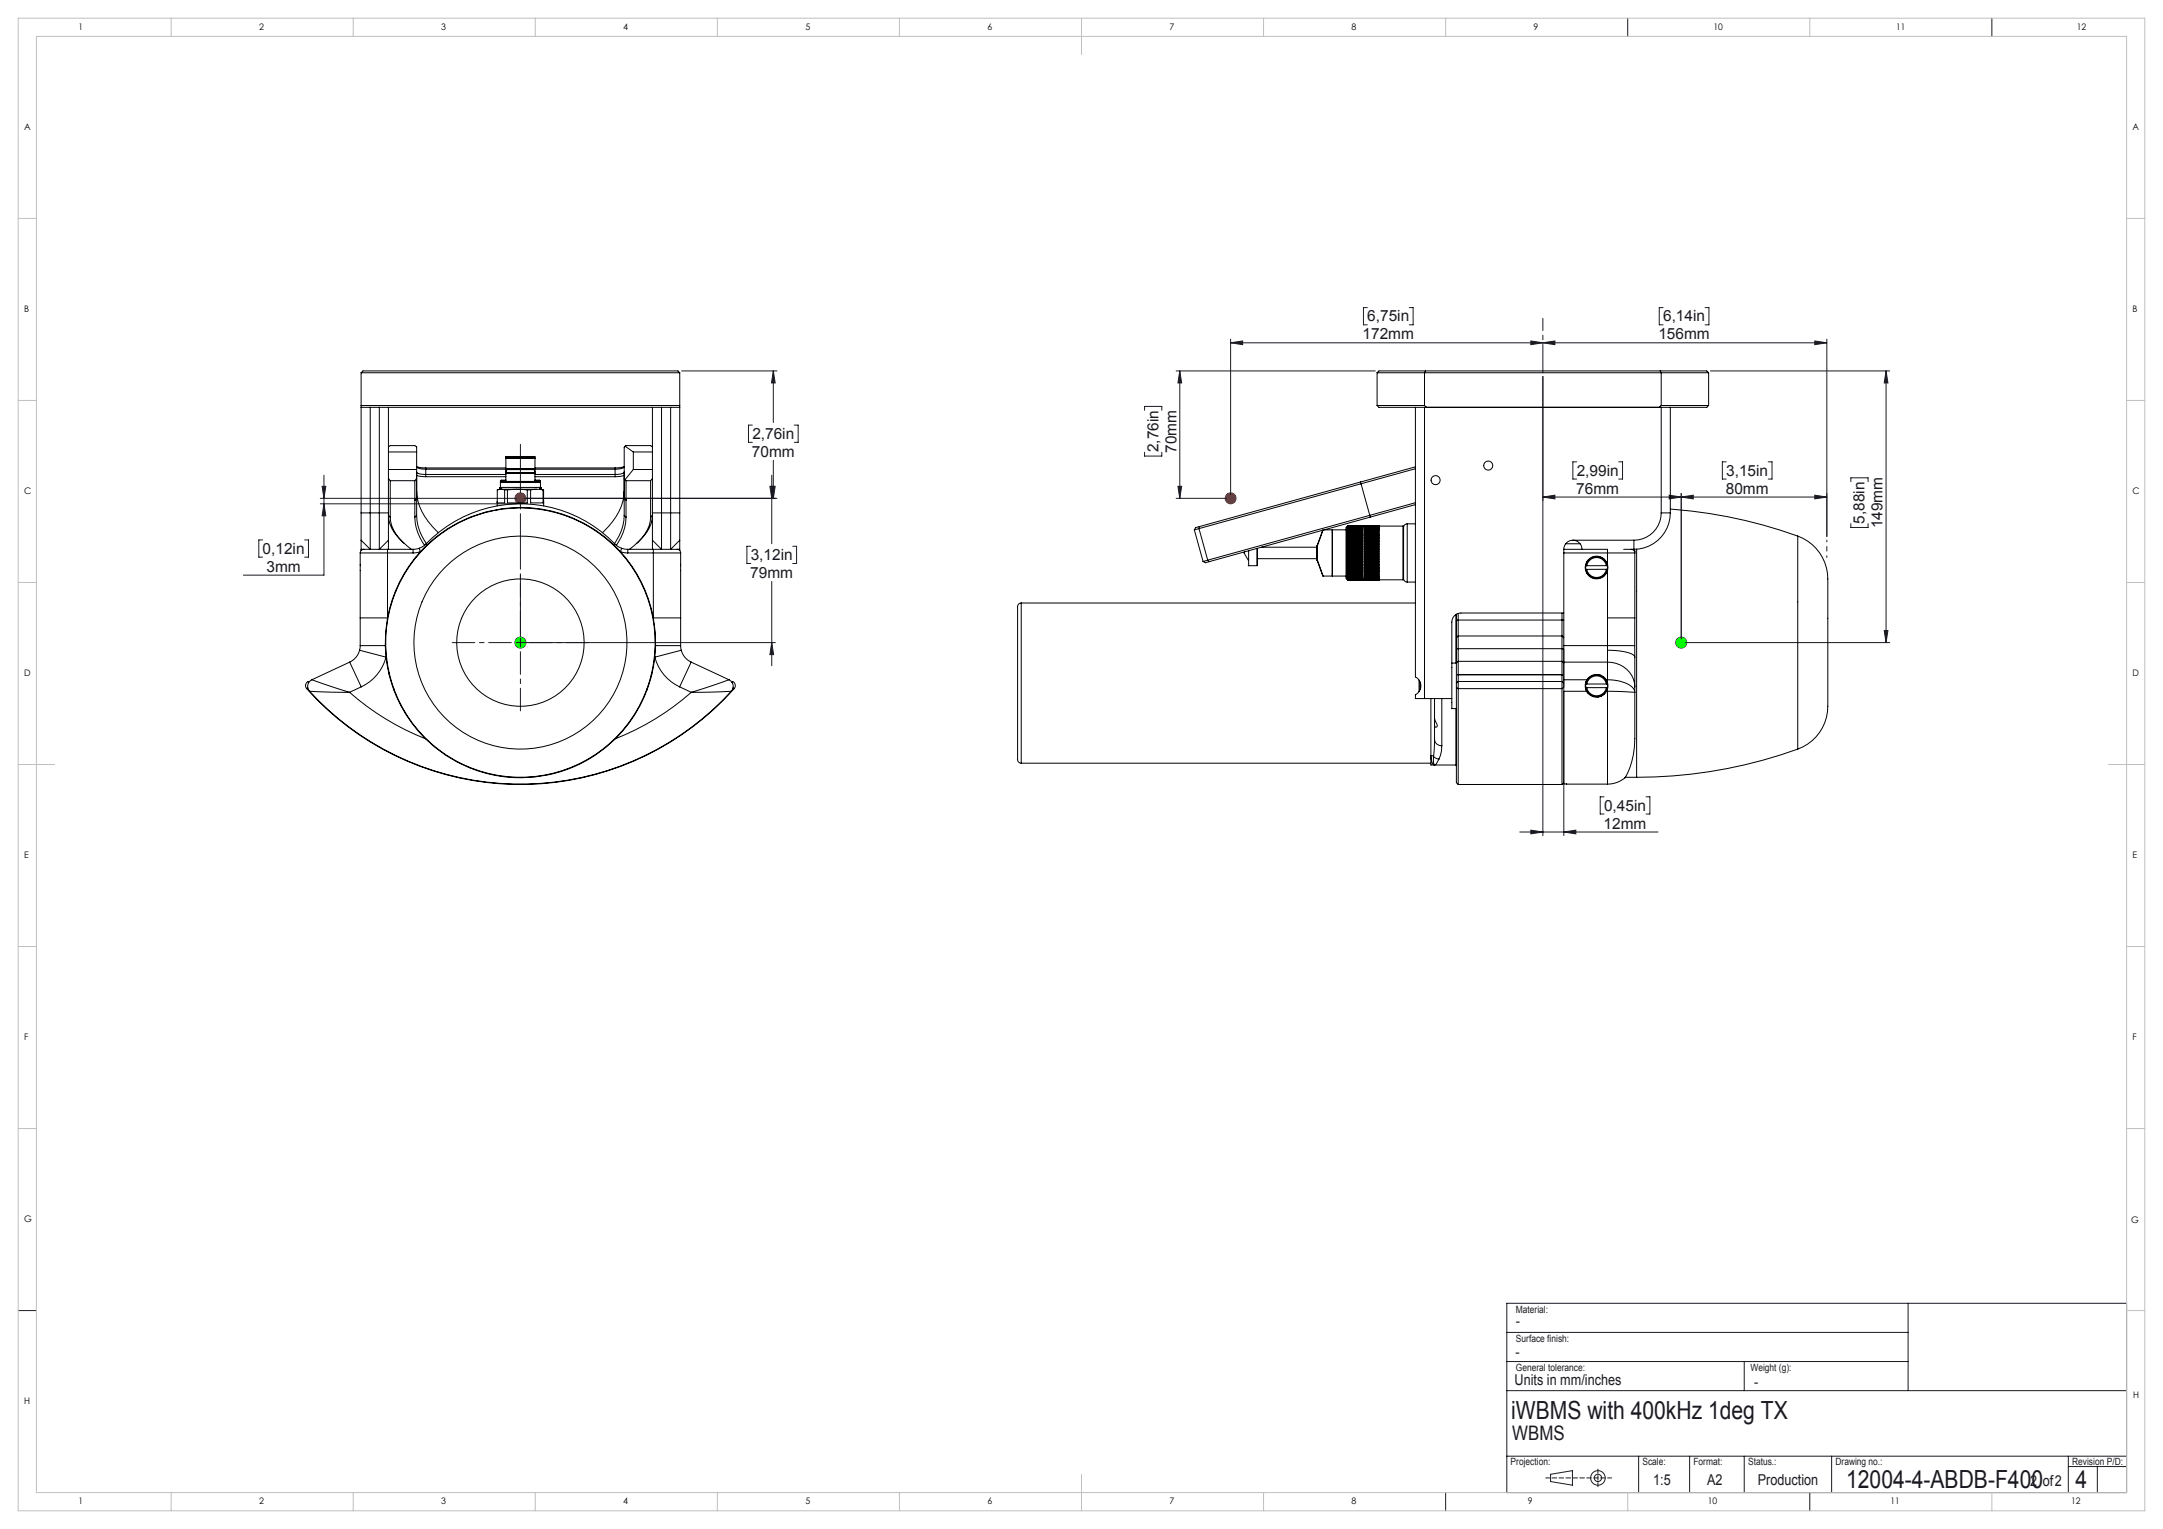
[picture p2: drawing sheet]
<svg xmlns="http://www.w3.org/2000/svg" width="594mm" height="420mm" viewBox="0 0 594 420" stroke-linecap="round" stroke-linejoin="round" font-family="sans-serif">
<circle cx="142.9" cy="136.9" r="1.5" fill="none" stroke="#f00" stroke-width=".27"/>
<g fill="none" stroke="#191924" stroke-width=".27">
<path d="M447 5v5M547 5v5M5 360h5M413.8 358h170.2v52h-170.2zM524 358v24M413.8 374h110.2M413.8 366h110.2M479 374v8M413.8 400h170.2M413.8 382h170.2M450 400v10M464 400v10"/>
<path d="M479 400v10M503 400v10M568 400v10M397 410v5M425.8 405l6-1v4l-6-1zM497 410v5M568 402.8h16M576 402.8v7.2"/>
<circle cx="142.9" cy="176.5" r="1.5"/>
<circle cx="438.8" cy="406" r="2"/>
<circle cx="438.8" cy="406" r="1"/>
</g>
<path d="M142.9 176.5v-55.5" fill="none" stroke="#191924" stroke-width=".27" stroke-dasharray="15.2 1.3 1.3 1.3" stroke-dashoffset="-1.1"/>
<path d="M424.5 406h18.1" fill="none" stroke="#191924" stroke-width=".27" stroke-dasharray="1.3 .6" stroke-dashoffset=".2"/>
<path d="M438.8 403.5v4.9" fill="none" stroke="#191924" stroke-width=".27" stroke-dasharray="1.3 .6" stroke-dashoffset=".1"/>
<g fill="none" stroke="#c0c0c0" stroke-width=".27">
<path d="M5 5h584v410h-584zM10 10h574v400h-574zM47 5v5M97 5v5M147 5v5M197 5v5M247 5v5M297 5v10M347 5v5M397 5v5M497 5v5M5 60h5"/>
<path d="M584 60h5M5 110h5M584 110h5M5 160h5M584 160h5M5 210h10M579 210h10M5 260h5M584 260h5M5 310h5M584 310h5M584 360h5"/>
<path d="M47 410v5M97 410v5M147 410v5M197 410v5M247 410v5M297 405v10M347 410v5M447 410v5M547 410v5"/>
</g>
<circle cx="142.9" cy="136.9" r="1.5" fill="#f00"/>
<circle cx="142.9" cy="176.5" r="1.5" fill="#0f0"/>
<circle cx="337.9" cy="136.9" r="1.5" fill="none" stroke="#f00" stroke-width=".27"/>
<g fill="none" stroke="#191924" stroke-width=".27">
<path d="M187.2 101.9h26.2M206.6 116.8h-1.1v4.7h1.1M212.4 101.9v14.2M212.4 101.9l.5 3.3h-1zM218.1 116.8h1.1v4.7h-1.1M88 136.9h53.9M88 138.4h53.9M88.5 133.6h1l-.5 3.3zM89 130.5v27.5h-22.2M89 138.4l.5 3.3h-1zM143.9 136.9h69.5M211.4 133.6h1l-.5 3.3z"/>
<path d="M211.9 133.6h1l-.5 3.3zM211.9 130.5v18.8M212.4 126.4v10.5M72.1 148.3h-1v4.7h1M83.7 148.3h1v4.7h-1M206.2 150.1h-1.1v4.7h1.1M211.9 159.7v23.2M217.7 150.1h1.1v4.7h-1.1M142.9 175.3v2.5M211.9 176.5l.5 3.3h-1zM212.9 176.5h-71.2"/>
<circle cx="461.7" cy="176.5" r="1.5"/>
</g>
<path d="M140.4 176.5h-16.2M142.9 174v-16.2M142.9 179v16.3M145.4 176.5h16.3" fill="none" stroke="#191924" stroke-width=".27" stroke-dasharray="15.2 1.3 1.3 1.3" stroke-dashoffset="9"/>
<path d="M501.7 148.4v4.7" fill="none" stroke="#191924" stroke-width=".27" stroke-dasharray="15.2 1.3 1.3 1.3" stroke-dashoffset="14.8"/>
<path d="M423.7 102.4v-14.9" fill="none" stroke="#191924" stroke-width=".27" stroke-dasharray="15.2 1.3 1.3 1.3" stroke-dashoffset="7.5"/>
<path d="M211.9 133.6h1l-.5 3.3zM212.4 101.9l.5 3.3h-1zM88.5 133.6h1l-.5 3.3zM89 138.4l.5 3.3h-1zM211.4 133.6h1l-.5 3.3zM211.9 176.5l.5 3.3h-1z" fill="#191924"/>
<circle cx="337.9" cy="136.9" r="1.5" fill="#f00"/>
<circle cx="461.7" cy="176.5" r="1.5" fill="#0f0"/>
<g fill="none" stroke="#191924" stroke-width=".27">
<path d="M337.9 94.2l3.4-.5v1zM337.9 93.2v42.7M337.9 94.2h163.8M375.5 84.5h-1.1v4.7h1.1M387 84.5h1.1v4.7h-1.1M420.4 93.7l3.3 .5-3.3 .5zM423.7 94.2l3.3-.5v1zM456.7 84.5h-1v4.7h1M468.2 84.5h1.1v4.7h-1.1M498.4 93.7l3.3 .5-3.3 .5zM501.7 93.2v54.2M314.3 112.7v-1.1h4.8v1.1"/>
<path d="M323 101.9h54.7M324 101.9l.5 3.3h-1zM324 101.9v35M423.7 103.4v126.1M469.7 101.9h49.2M517.9 101.9v74.6M517.9 101.9l.6 3.3h-1.1zM314.3 124.2v1.1h4.8v-1.1M323 136.9h13.9M323.5 133.6h1l-.5 3.3zM423.7 136.5h78M423.7 136.5l3.3-.5v1z"/>
<path d="M433 126.9h-1.1v4.7h1.1M444.5 126.9h1.1v4.7h-1.1M458.4 136l3.3 .5-3.3 .5zM461.7 135.5v40M461.7 136.5l3.3-.5v1zM474 126.9h-1v4.7h1M485.6 126.9h1v4.7h-1M498.4 136l3.3 .5-3.3 .5zM508.3 132.3v-1h4.7v1M508.3 143.8v1.1h4.7v-1.1M429.4 178.3v51.2M462.7 176.5h56.2"/>
<path d="M517.4 173.2h1.1l-.6 3.3zM440.5 218.9h-1.1v4.7h1.1M452 218.9h1.1v4.7h-1.1M417.3 228.5h38M420.4 228l3.3 .5-3.3 .6zM429.4 228.5l3.4-.5v1.1z"/>
</g>
<g fill="#191924">
<path d="M498.4 136l3.3 .5-3.3 .5zM461.7 136.5l3.3-.5v1z"/>
<path d="M337.9 94.2l3.4-.5v1zM420.4 93.7l3.3 .5-3.3 .5zM423.7 94.2l3.3-.5v1zM498.4 93.7l3.3 .5-3.3 .5zM420.4 228l3.3 .5-3.3 .6zM429.4 228.5l3.4-.5v1.1z"/>
<path d="M458.4 136l3.3 .5-3.3 .5zM423.7 136.5l3.3-.5v1z"/>
<path d="M323.5 133.6h1l-.5 3.3zM324 101.9l.5 3.3h-1zM517.4 173.2h1.1l-.6 3.3zM517.9 101.9l.6 3.3h-1.1z"/>
</g>
<g fill="none" stroke="#000" stroke-width=".27">
<path d="M99.2 102.4l.5-.5h86.5l.5 .5M99.2 102.4h87.5M99.2 111.4h87.5M99.2 111.9h5M99.2 102.4v38.5M101.7 111.9v39M106.7 111.9v29M179.2 111.9v29M181.6 111.9h5.1M181.7 111.9v39M181.7 111.9h-77.5v39M184.2 111.9v39"/>
<path d="M186.7 102.4v38.5M378.2 111.4h13M378.2 111.4l.5 .5h10M378.2 102.4h13M378.2 102.4v9M388.7 111.9v74a2.75 2.75 0 0 1 0 4.9v1.1h10M388.7 111.9h70M391.2 102.4v9M391.2 111.9v80M391.2 111.4l.6 .5M391.2 102.4h65M391.5 101.9h-12.8l-.5 .5"/>
<path d="M391.5 101.9l-.3 .5M391.5 101.9h64.4M455.9 101.9h12.8l.5 .5M455.9 101.9l.3 .5M456.2 111.4h13M456.2 102.4h13M456.2 102.4v9M456.2 111.9v29M456.2 111.4l-.6 .5M458.7 111.9v29M469.2 111.4l-.5 .5h-10M469.2 102.4v9"/>
<path d="M106.7 131.4l.5 .6M106.7 129h7.7M106.7 122.8l.5-.4h6.7l.5 .4v18.8M106.7 124.1h7.7M107.2 132h6.7M107.2 132v10M113.9 137.4h.1M113.9 132v10M114.4 136.9h.1M114.4 136.9l-.5 .5M114.4 129.7a2.95 2.95 0 0 0 2.5 .6h22M114.4 128.2a2.9 2.9 0 0 0 2.5 .7h22.1"/>
<path d="M114.4 130.6l2.5 .3M114.4 128.2l2.5 .3M114.4 134.9a16.1 16.1 0 0 0 6 11.4M114.4 131.4l-.5 .6M116.9 128.5v2.4M116.9 130.9h22M116.9 128.5h22M136.5 137.7h.1M137.2 134.2h.5M137.2 134v.2M137.2 134.2v.2M137.2 134h.5"/>
<path d="M137.2 134h.1M137.4 132.1v1.8h11v-1.8M137.4 132.5l.3-.2h10.5l.2 .2zM137.4 132.1h1.5M137.7 133.9v.5M138.6 134.6v3.5h-2.1M138.6 134.6h.8M138.6 134.6l-.9-.2-1.1 .2-.1 4.4M138.9 132.2v.1M138.9 128.7l8 .1M138.9 131.8l-1.2 .1-.3 .2M138.9 125.5h8"/>
<path d="M138.9 132.2h8M138.9 128.7h8M138.9 129.6h.1M138.9 125.5v3.2M138.9 129.6v2.6M138.9 130h8zM139 129.6h.1M139 125.8l7.9 .1zM139 128.8v.4M139.1 129.1l7-.1a.52 .52 0 0 1 .8 .4 .52 .52 0 0 1-.8 .5h-6.4a.51 .51 0 0 1-.6-.1 .51 .51 0 0 1 0-.7zM139.4 134.6v3.5h5.4v-3.5M139.4 134.6l3-.2 2.4 .2"/>
<path d="M139.4 128.8l.1 .1h6.8l.1-.1M140.2 128.9v.1M140.2 129.9v.1M144.8 134.6h.9M145.7 128.9v.1M145.7 129.9v.1M145.7 134.6v3.5h3.4v-3.5M145.7 134.6l1.9-.2 1.5 .2M146.8 128.8l.1 .4M146.9 129.6h.1M146.9 132.2l.1 .1M146.9 128.7v.1"/>
<path d="M146.9 131.8l1.3 .1 .2 .2M146.9 132.1h1.5M146.9 125.5v3.2M146.9 129.6v2.6M146.9 130.9h22M146.9 128.5h22M147.4 134.4l-10.7 .1M148.2 134h.4M148.2 133.9v.5M148.2 134.2h.5M148.6 134.4l.7 .2M148.6 134h.1"/>
<path d="M148.7 134v.2M148.7 134.2v.2M149.1 134.6h.2M149.3 137.7v1.3M149.3 134.6v3.5M168.9 128.5v2.4M171.4 136.9h.1M171.4 136.9l.5 .5M171.4 129.7a2.95 2.95 0 0 1-2.5 .6h-22M171.4 128.2a2.9 2.9 0 0 1-2.5 .7h-22M171.4 130.6l-2.5 .3M171.4 128.2l-2.5 .3"/>
<path d="M171.4 134.9a16.1 16.1 0 0 1-5.9 11.4M171.4 131.6l.3 .1M171.7 131.7l.2 .3M171.7 122.6l-.3 .3v18.7M171.7 122.6l2.2 1.5M171.7 122.6l.2-.2h6.8l.5 .4M171.9 137.4h.1M171.9 132h6.8M171.9 132v10M173.9 129h5.3M173.9 129l-2.2 2.7M173.9 124.1v4.9"/>
<path d="M173.9 124.1h5.3M178.7 132v10M179.2 131.4l-.5 .6M373.6 132.4l-44.2 12.3M373.6 132.4l2.7 9.6M388.7 138.1l-57 15.8M388.7 128.8l-59.4 16.4M388.7 128.2l-15.1 4.2M388.7 138.6l-12.4 3.4M458.7 139.8a130.3 130.3 0 0 1 35 7.5M98.9 151.9v25.4M98.9 151.9h7.5"/>
<path d="M98.9 155.4h.1M99.2 140.9v7.5M99.2 148.4v2.5M99.2 150.9h.7M99.2 140.9h7.5M99.2 148.4l2.5 2.5M99.2 150.9v.3M99.9 150.9a1 1 0 0 0-1 1M99.9 150.9h1.8M101.7 150.9h2.5M104.2 150.9h2.2M106.4 150.9v1"/>
<path d="M106.4 151.9h7M106.4 151.9v17.8M106.4 150.9h7M106.7 140.9v7.5M106.7 148.4v2.5M106.7 148.4l-2.5 2.5M107.2 142a10.5 10.5 0 0 0 4.7 8l1.1 .9M107.2 142l-.5-.4a11 11 0 0 0 4.3 7.6M113.4 150.9v1M113.9 142a13.6 13.6 0 0 0 2.7 7.8M114.3 152.9h.1M114.4 141.6a13.6 13.6 0 0 0 2.7 7.7"/>
<path d="M114.4 141.6l-.5 .4M115.1 150.6l.3 .9M115.1 150.6l-1.7 .3M115.4 151.5a37.1 37.1 0 0 0-9 18.2M115.4 151.5l-2 .4M117 149.4l.3 .2M117 149.4a36 36 0 0 1 51.8 0M117 149.4l-1.9 1.2M117.3 149.6l-1.9 1.9M117.3 149.6a37.1 37.1 0 0 1 51.2 0M168.5 149.6l1.9 1.9M168.8 149.4l-.3 .2"/>
<path d="M168.8 149.4l1.9 1.2M170.4 151.5a37.1 37.1 0 0 1 9 18.2M170.4 151.5l2 .4M170.7 150.6l-.3 .9M170.7 150.6l1.7 .3M171.4 152.9h.2M171.4 141.6a13.6 13.6 0 0 1-2.7 7.7M171.4 141.6l.5 .4M171.9 142a13.6 13.6 0 0 1-2.6 7.8M172.4 150.9v1M172.4 151.9h7M172.4 150.9h7"/>
<path d="M178.7 142a10.5 10.5 0 0 1-4.7 8l-1.1 .9M178.7 142l.5-.4a11 11 0 0 1-4.3 7.6M179.2 140.9v7.5M179.2 148.4v2.5M179.2 140.9h7.5M179.2 148.4l2.5 2.5M179.4 151.9h7.5M179.4 150.9v1M179.4 150.9h2.3M179.4 151.9v17.8M181.7 150.9h2.5M184.2 150.9h1.7"/>
<path d="M185.9 150.9a1 1 0 0 1 1 1M185.9 150.9h.8M186.7 140.9v7.5M186.7 148.4v2.5M186.7 148.4l-2.5 2.5M186.7 150.9v.3M186.9 151.9v25.4M186.9 155.4h.1M328 145.6l2.4 8.6M329.3 145.2l-1.3 .4M329.3 145.2l2.4 8.7M329.4 144.7l-1.1 .2-.3 .7"/>
<path d="M329.4 144.7l-.1 .5M330.4 154.2l.6 .4 1-.3M331.7 153.9l-1.3 .3M331.7 153.9l.3 .4M341.8 151.6l-.2 .3 1.2 2M342.8 155.3l.1 .1M342.9 151.3v4.1M345.2 150.6v4.8h-2.3M345.3 150.6v4.7M346.4 150.3h15.2M361.6 153.5l-16.3 .1M361.6 153.5l.1 .1"/>
<path d="M361.6 150.3v3.2M361.7 150.2l-.1 .1M361.7 149.9v4M361.7 153.9h.1M361.7 153.9l1.7 4.3M361.7 149.9h.1M361.8 149.9h-.1M361.8 149.9v4M361.8 153.9l1.6 4.3M363.3 145.6l-1.6 4.3M363.4 145.5l-1.6 4.4M363.4 158.2h6.2"/>
<path d="M363.7 145.5h5.9M365.8 145.5v12.7M365.8 157.6h.1M365.8 146.2h.1M365.9 145.5v12.7M369.9 144.9h-.3v13.9h.3M370 144.5v14.8M370 146.8l.1 .2M370 147.2l.1 .2M370 147.6h.1M370 147.9l.1 .3M370 148.3l.1 .3"/>
<path d="M370 148.7l.1 .1M370 149.2h.1M370 149.6l.1 .1M370 150.1h.1M370 150.5l.1 .1M370 151l.1 .1M370 151.4l.1 .1M370 151.9l.1 .1M370 152.4l.1 .1M370 152.8l.1 .2M370 153.3l.1 .1M370 153.7l.1 .2"/>
<path d="M370 154.2l.1 .1M370 154.6l.1 .2M370 155l.1 .2M370 155.4l.1 .2M370 155.8l.1 .2M370 156.2l.1 .2M370 156.6l.1 .2M370 156.9l.1 .2M370 159.2l.1 .1zM370 159.3l.1 .1M370 151.9h4.1M370 154.2h4.1"/>
<path d="M370 152.4h4.1M370 151.4h4.1M370 152.8h4.1M370 151h4.1M370 153.3h4.1M370 150.5h4.1M370 153.7h4.1M370 150.1h4.1M370 149.6h4.1M370 154.6h4.1M370 149.2h4.1M370 155h4.1"/>
<path d="M370 148.7h4.1M370 148.3h4.1M370 155.4h4.1M370 147.9h4.1M370 155.8h4.1M370 156.2h4.1M370 147.6h4.1M370 156.6h4.1M370 147.2h4.1M370 156.9h4.1M370 146.8h4.1M370.1 144.5h.1"/>
<path d="M370.1 144.4l-.1 .1M370.1 144.4h.1M370.1 144.5v.1M370.1 144.6l-.1 .1h.1M370.1 144.7h.1M370.1 144.7l-.1 .2 .1-.1M370.1 144.8v.1M370.1 144.9v.1M370.1 145v.1M370.1 145.1v.1M370.1 145.2v.1M370.1 145.3v.1"/>
<path d="M370.1 145.4v.1M370.1 145.5v.1M370.1 145.6v.2M370.1 145.8v.1M370.1 145.9v.1M370.1 146v.2M370.1 146.2v.1M370.1 146.3v.2M370.1 146.5v.2M370.1 146.7l-.1 .1M370.1 147l-.1 .2M370.1 147.4l-.1 .2"/>
<path d="M370.1 147.6v.2M370.1 147.8l-.1 .1M370.1 148.2l-.1 .1M370.1 148.6l-.1 .1M370.1 148.8v.2M370.1 149l-.1 .2M370.1 149.2v.3M370.1 149.5l-.1 .1M370.1 149.7v.2M370.1 149.9l-.1 .2M370.1 150.1v.3M370.1 150.4l-.1 .1"/>
<path d="M370.1 150.6v.2M370.1 150.8l-.1 .2M370.1 151.1v.2M370.1 151.3l-.1 .1M370.1 151.5v.3M370.1 151.8l-.1 .1M370.1 152v.2M370.1 152.2l-.1 .2M370.1 152.5v.2M370.1 152.7l-.1 .1M370.1 153v.2M370.1 153.2l-.1 .1"/>
<path d="M370.1 153.4v.2M370.1 153.6l-.1 .1M370.1 153.9v.2M370.1 154.1l-.1 .1M370.1 154.3v.2M370.1 154.5l-.1 .1M370.1 154.8v.2M370.1 155h-.1M370.1 155.2v.2M370.1 155.4h-.1M370.1 155.6v.2M370.1 155.8h-.1"/>
<path d="M370.1 156v.2M370.1 156.2h-.1M370.1 156.4l-.1 .2M370.1 156.8l-.1 .1M370.1 157.1v.2M370.1 157.3v.1M370.1 157.4v.2M370.1 157.6v.1M370.1 157.7v.2M370.1 157.9v.1M370.1 158v.2M370.1 158.2v.1"/>
<path d="M370.1 158.3v.1M370.1 158.4v.1M370.1 158.5v.1M370.1 158.6v.1M370.1 158.7v.1M370.1 158.8v.1M370.1 158.9v.1M370.1 159l-.1-.1 .1 .2M370.1 159.1h.1M370.1 159.1l-.1-.1 .1 .2M370.1 159.2h.1M370.1 159.2l-.1-.1 .1 .2"/>
<path d="M370.1 159.3h.1M370.1 159.4h.1M370.1 159.1h4h-4M370.1 144.7h4h-4M370.1 157.6h4M370.1 144.5h15.2M370.1 145h4M370.1 155.4h4M370.1 153.4h4M370.1 156.4h4M370.1 152h4M370.1 152.2h4"/>
<path d="M370.1 151.5h4M370.1 151.8h4M370.1 152.5h4M370.1 151.1h4M370.1 151.3h4M370.1 152.7h4M370.1 153h4M370.1 153.2h4M370.1 150.8h4M370.1 150.6h4M370.1 153.6h4M370.1 150.4h4"/>
<path d="M370.1 150.1h4M370.1 153.9h4M370.1 154.1h4M370.1 149.9h4M370.1 149.7h4M370.1 154.3h4M370.1 154.5h4M370.1 149.5h4M370.1 149.2h4M370.1 154.8h4M370.1 155h4M370.1 149h4"/>
<path d="M370.1 148.8h4M370.1 155.2h4M370.1 148.6h4M370.1 155.6h4M370.1 155.8h4M370.1 148.2h4M370.1 156h4M370.1 156.2h4M370.1 147.6h4M370.1 147.8h4M370.1 147.4h4M370.1 156.8h4"/>
<path d="M370.1 147h4M370.1 157.1h4M370.1 157.3h4M370.1 146.7h4M370.1 146.5h4M370.1 157.4h4M370.1 146.3h4M370.1 146.2h4M370.1 157.7h4M370.1 146h4M370.1 157.9h4M370.1 145.9h4"/>
<path d="M370.1 158h4M370.1 145.8h4M370.1 158.2h4M370.1 145.6h4M370.1 158.3h4M370.1 145.5h4M370.1 158.4h4M370.1 145.4h4M370.1 158.5h4M370.1 145.3h4M370.1 158.6h4M370.1 145.2h4"/>
<path d="M370.1 158.7h4M370.1 145.1h4M370.1 158.8h4M370.1 158.9h4M370.1 144.9h4M370.1 159h4M370.1 144.8h4M370.1 159.2h4M370.1 159.3h4M370.1 144.4h4M370.1 159.4h4M374.1 152v.2"/>
<path d="M374.1 151.5v.3M374.1 151.1v.2M374.1 152.5v.2M374.1 153v.2M374.1 150.6v.2M374.1 153.4v.2M374.1 150.1v.3M374.1 153.9v.2M374.1 149.7v.2M374.1 154.3v.2M374.1 149.2v.3M374.1 154.8v.2"/>
<path d="M374.1 148.8v.2M374.1 155.2v.2M374.1 148.4v.2M374.1 155.6v.2M374.1 148v.2M374.1 156v.2M374.1 147.6v.2M374.1 156.4v.2M374.1 147.2v.2M374.1 156.8v.1M374.1 146.8v.2M374.1 157.1v.2"/>
<path d="M374.1 146.5v.2M374.1 157.4v.2M374.1 146.2v.1M374.1 157.7v.2M374.1 145.9v.1M374.1 158v.2M374.1 145.6v.2M374.1 158.3v.1M374.1 145.4v.1M374.1 158.5v.1M374.1 145.2v.1M374.1 158.7v.1"/>
<path d="M374.1 145v.1M374.1 158.9v.1M374.1 144.8v.1M374.1 159.2h.1M374.1 144.5l-4 .1M374.1 159.3h.1M374.1 144.4h.1M374.1 159.4h.1M374.1 144.4v.4M374.1 144.9v.1M374.1 145.1v.1M374.1 145.3v.1"/>
<path d="M374.1 145.5v.1M374.1 145.8v.1M374.1 146v.2M374.1 146.3v.2M374.1 146.7v.1M374.1 147v.2M374.1 147.4v.2M374.1 147.8v.2M374.1 148.2v.2M374.1 148.6v.2M374.1 149v.2M374.1 149.5v.2"/>
<path d="M374.1 149.9v.2M374.1 150.4v.2M374.1 150.8v.3M374.1 151.3v.2M374.1 151.8v.2M374.1 152.2v.3M374.1 152.7v.3M374.1 153.2v.2M374.1 153.6v.3M374.1 154.1v.2M374.1 154.5v.3M374.1 155v.2"/>
<path d="M374.1 155.4v.2M374.1 155.8v.2M374.1 156.2v.2M374.1 156.6v.2M374.1 156.9v.2M374.1 157.3v.1M374.1 157.6v.1M374.1 157.9v.1M374.1 158.2v.1M374.1 158.4v.1M374.1 158.6v.1M374.1 158.8v.1"/>
<path d="M374.1 159v.4M374.6 152v.2M374.6 151.5v.3M374.6 151.1v.2M374.6 152.5v.2M374.6 153v.2M374.6 150.6v.2M374.6 153.4v.2M374.6 150.1v.3M374.6 153.9v.2M374.6 149.7v.2M374.6 154.3v.2"/>
<path d="M374.6 149.2v.3M374.6 154.8v.2M374.6 148.8v.2M374.6 155.2v.2M374.6 148.4v.2M374.6 155.6v.2M374.6 148v.2M374.6 156v.2M374.6 147.6v.2M374.6 156.4v.2M374.6 147.2v.2M374.6 156.8v.1"/>
<path d="M374.6 146.8v.2M374.6 157.1v.2M374.6 146.5v.2M374.6 157.4v.2M374.6 146.2v.1M374.6 157.7v.2M374.6 145.9v.1M374.6 158v.2M374.6 145.6v.2M374.6 158.3v.1M374.6 145.4v.1M374.6 158.5v.1"/>
<path d="M374.6 145.2v.1M374.6 158.7v.1M374.6 145v.1M374.6 158.9v.1M374.6 144.8v.1M374.6 159.1h4zM374.6 144.7h4zM374.6 159.2h.1M374.6 144.5h4M374.6 159.3h.1M374.6 144.4h.1M374.6 159.4h.1"/>
<path d="M374.6 151.9h4M374.6 157.6h4M374.6 154.2h4M374.6 145h4M374.6 155.4h4M374.6 153.4h4M374.6 156.4h4M374.6 152h4M374.6 152.2h4M374.6 151.5h4M374.6 151.8h4M374.6 144.4v.4"/>
<path d="M374.6 144.9v.1M374.6 145.1v.1M374.6 145.3v.1M374.6 145.5v.1M374.6 145.8v.1M374.6 146v.2M374.6 146.3v.2M374.6 146.7v.1M374.6 147v.2M374.6 147.4v.2M374.6 147.8v.2M374.6 148.2v.2"/>
<path d="M374.6 148.6v.2M374.6 149v.2M374.6 149.5v.2M374.6 149.9v.2M374.6 150.4v.2M374.6 150.8v.3M374.6 151.3v.2M374.6 151.8v.2M374.6 152.2v.3M374.6 152.7v.3M374.6 153.2v.2M374.6 153.6v.3"/>
<path d="M374.6 154.1v.2M374.6 154.5v.3M374.6 155v.2M374.6 155.4v.2M374.6 155.8v.2M374.6 156.2v.2M374.6 156.6v.2M374.6 156.9v.2M374.6 157.3v.1M374.6 157.6v.1M374.6 157.9v.1M374.6 158.2v.1"/>
<path d="M374.6 158.4v.1M374.6 158.6v.1M374.6 158.8v.1M374.6 159v.4M374.6 152.4h4M374.6 151.4h4M374.6 152.5h4M374.6 151.1h4M374.6 151.3h4M374.6 152.7h4M374.6 152.8h4M374.6 151h4"/>
<path d="M374.6 153h4M374.6 153.2h4M374.6 150.8h4M374.6 150.6h4M374.6 153.3h4M374.6 150.5h4M374.6 153.6h4M374.6 150.4h4M374.6 150.1h4M374.6 153.7h4M374.6 153.9h4M374.6 154.1h4"/>
<path d="M374.6 149.9h4M374.6 149.7h4M374.6 149.6h4M374.6 154.3h4M374.6 154.5h4M374.6 149.5h4M374.6 149.2h4M374.6 154.6h4M374.6 154.8h4M374.6 155h4M374.6 149h4M374.6 148.8h4"/>
<path d="M374.6 148.7h4M374.6 155.2h4M374.6 148.6h4M374.6 148.3h4M374.6 155.6h4M374.6 155.8h4M374.6 148.2h4M374.6 147.9h4M374.6 156h4M374.6 156.2h4M374.6 147.6h4M374.6 147.8h4"/>
<path d="M374.6 156.6h4M374.6 147.4h4M374.6 147.2h4M374.6 156.8h4M374.6 156.9h4M374.6 147h4M374.6 146.8h4M374.6 157.1h4M374.6 157.3h4M374.6 146.7h4M374.6 146.5h4M374.6 157.4h4"/>
<path d="M374.6 146.3h4M374.6 146.2h4M374.6 157.7h4M374.6 146h4M374.6 157.9h4M374.6 145.9h4M374.6 158h4M374.6 145.8h4M374.6 158.2h4M374.6 145.6h4M374.6 158.3h4M374.6 145.5h4"/>
<path d="M374.6 158.4h4M374.6 145.4h4M374.6 158.5h4M374.6 145.3h4M374.6 158.6h4M374.6 145.2h4M374.6 158.7h4M374.6 145.1h4M374.6 158.8h4M374.6 158.9h4M374.6 144.9h4M374.6 159h4"/>
<path d="M374.6 144.8h4M374.6 159.2h4M374.6 159.3h4M374.6 144.4h4M374.6 159.4h4M376.3 142l-44.3 12.3M378.6 152v.2M378.6 151.5v.3M378.6 151.1v.2M378.6 152.5v.2M378.6 153v.2M378.6 150.6v.2"/>
<path d="M378.6 153.4v.2M378.6 150.1v.3M378.6 153.9v.2M378.6 149.7v.2M378.6 154.3v.2M378.6 149.2v.3M378.6 154.8v.2M378.6 148.8v.2M378.6 155.2v.2M378.6 148.4v.2M378.6 155.6v.2M378.6 148v.2"/>
<path d="M378.6 156v.2M378.6 147.6v.2M378.6 156.4v.2M378.6 147.2v.2M378.6 156.8v.1M378.6 146.8v.2M378.6 157.1v.2M378.6 146.5v.2M378.6 157.4v.2M378.6 146.2v.1M378.6 157.7v.2M378.6 145.9v.1"/>
<path d="M378.6 158v.2M378.6 145.6v.2M378.6 158.3v.1M378.6 145.4v.1M378.6 158.5v.1M378.6 145.2v.1M378.6 158.7v.1M378.6 145v.1M378.6 158.9v.1M378.6 144.8v.1M378.6 159.2h.1M378.6 159.3h.1"/>
<path d="M378.6 144.4h.1M378.6 159.4h.1M378.6 144.4v.4M378.6 144.9v.1M378.6 145.1v.1M378.6 145.3v.1M378.6 145.5v.1M378.6 145.8v.1M378.6 146v.2M378.6 146.3v.2M378.6 146.7v.1M378.6 147v.2"/>
<path d="M378.6 147.4v.2M378.6 147.8v.2M378.6 148.2v.2M378.6 148.6v.2M378.6 149v.2M378.6 149.5v.2M378.6 149.9v.2M378.6 150.4v.2M378.6 150.8v.3M378.6 151.3v.2M378.6 151.8v.2M378.6 152.2v.3"/>
<path d="M378.6 152.7v.3M378.6 153.2v.2M378.6 153.6v.3M378.6 154.1v.2M378.6 154.5v.3M378.6 155v.2M378.6 155.4v.2M378.6 155.8v.2M378.6 156.2v.2M378.6 156.6v.2M378.6 156.9v.2M378.6 157.3v.1"/>
<path d="M378.6 157.6v.1M378.6 157.9v.1M378.6 158.2v.1M378.6 158.4v.1M378.6 158.6v.1M378.6 158.8v.1M378.6 159v.4M385.3 144.5v14.8M385.3 159.3h-15.2M385.4 145v.1M385.4 158.7v.1M386.4 143.9a1.26 1.26 0 0 0-1 1.8v12.6a1.18 1.18 0 0 0 1 1.6"/>
<path d="M386.4 143.9v16M386.4 159.9h2.3M386.4 143.9h2.3M429.4 150.9h12v1M429.4 151.9h12M429.4 150.9v26.4M430 149.4h3.9M431.9 148.4a2.5 2.5 0 0 0-2.5 2.5M431.9 148.4a2.5 2.5 0 0 1 2.5 2.5M431.9 148.4h16.8M435.4 155.1h.2M435.5 155.4v1"/>
<path d="M435.7 156.4h-.2M435.8 157.6h.1M435.8 154.2h.1M437.6 152.9h1.7M440.4 153.5v.2M440.4 158.1v.2M441.1 157.6h.1M441.1 154.2h.1M441.2 155.4a2.75 2.75 0 0 0-2.8-2.3 2.75 2.75 0 0 0-2.7 2.3M441.2 155.4h-5.7M441.2 156.4a2.75 2.75 0 0 1-2.7 2.2 2.75 2.75 0 0 1-2.8-2.2M441.4 155.4a3 3 0 0 0-3-2.5 3 3 0 0 0-2.9 2.5"/>
<path d="M441.4 155.4v1M441.4 155.4h-.2M441.4 156.4a3 3 0 0 1-2.9 2.5 3 3 0 0 1-3-2.5M441.4 156.4h-5.7M441.4 155a3.1 3.1 0 0 0-4.8-1.7 3.1 3.1 0 0 0 0 5.1 3.1 3.1 0 0 0 4.8-1.6M441.4 155v1.8M441.4 151.9h7.5M441.4 151.9v3.1M441.4 156.8v20.5M445.9 150.9h2.8M447.9 150.9a1 1 0 0 1 1 1M448.7 150.9l.2 .6"/>
<path d="M448.7 148.4v2.5M448.9 150.9v.6M448.9 151.5v.4M448.9 151.9v17.8M449.4 150.9v62.6M456.2 140.9a7.5 7.5 0 0 1-7.5 7.5M456.2 140.9h2.5M458.7 140.9a10 10 0 0 1-10 10M493.7 147.3a12.9 12.9 0 0 1 8.2 13.6v30.6a13.3 13.3 0 0 1-8.2 14.3M493.7 147.3v58.5M98.8 178.6a5 5 0 0 1-2.8 3.3M98.8 178.6l7.2 1.9"/>
<path d="M98.9 177.3h6.9M98.9 169.7h7.5M98.9 177.3l-.1 1.3M105.8 177.3l.2 3.2M106.4 169.7l-.5 3.9-.1 3.7M179.4 169.7l.5 3.9 .1 3.7M179.4 169.7h7.5M180 177.3h6.9M180 177.3l-.2 3.2M186.9 177.3l.2 1.3M187.1 178.6l-7.3 1.9M187.1 178.6a5 5 0 0 0 2.7 3.3"/>
<path d="M280.4 165.6a1.26 1.26 0 0 0-1 1.8v27.8a114.4 114.4 0 0 0 .2 14l.8 .4M280.4 165.6v44M280.4 165.6h108.3M399.8 168.8v13.3M399.9 178.3v3.8M399.9 175.2v3.1M399.9 168.7v6.5M400.4 178.2v3.5M400.4 174.7v3.5M400.4 170.3v4.4M400.4 168.5v1.8M400.4 178.2l-.5 .1"/>
<path d="M400.4 178.2h28.5M400.4 174.7h28.5M400.4 174.7l-.5 .5M400.4 170.3l-.5 .1M400.4 170.3h28.5M428.9 178.2v3.5M428.9 174.7v3.5M428.9 170.3v4.4M428.9 168.4v1.9M428.9 178.2l.5 .1M428.9 174.7l.5 .5M428.9 170.3l.5 .1"/>
<path d="M429.4 177.3v4.6M429.4 168.4h-28.2a2.5 2.5 0 0 0-2.5 2.5v23.7h1.2M429.4 177.3h12M441.4 178.6v3.3M441.4 177.3v1.3M441.4 178.6a14.5 14.5 0 0 1 7.2 1.3l.3 .6M441.4 177.3h7.5M441.4 169.7h7.5M448.9 177.3v3.2M448.9 169.7v7.6M84.2 189.2a78.6 78.6 0 0 0 117.4 0M84.5 188.9l-.3 .3"/>
<path d="M84.8 187.5l-.2 .4a2 2 0 0 0 .4 2M84.8 187.5l-.2-.3a1.25 1.25 0 0 0-.4 2M85 189.9a78.5 78.5 0 0 0 115.8 0M85 189.9l11 .3M85.6 186.7l10.4 3.5M85.6 186.7l-.8 .8M96 190.2a71 71 0 0 0 20.8 12.7M96 181.9l3.2 6.8M96 181.9l-10.4 4.8M99.2 188.7l-3.2 1.5M106 180.5a37.1 37.1 0 0 0 10.8 22.4M106 180.5a12.5 12.5 0 0 1-6.8 8.2"/>
<path d="M106.7 184.8l.2 .2M106.8 185.3h.2M108.2 189.2v.4M177.7 189.2v.4M178.9 185.3h.1M179.1 184.8l-.2 .2M179.8 180.5a37.1 37.1 0 0 1-10.8 22.4M179.8 180.5a12.5 12.5 0 0 0 6.8 8.2M186.6 188.7l3.2 1.5M189.8 181.9l-3.2 6.8M189.8 181.9l10.4 4.8M189.8 190.2a71 71 0 0 1-20.8 12.7"/>
<path d="M200.2 186.7l-10.4 3.5M200.2 186.7l.9 .8M200.8 189.9l-11 .3M201.1 187.5l.1-.3a1.25 1.25 0 0 1 .4 2M201.1 187.5l.2 .4a2 2 0 0 1-.5 2M201.3 188.9l.3 .3M389.7 186.8v3.2M390 187.4v2M392.9 191.9v15.6M393.9 191.9v5.4M393.9 199.2v4M393.9 197.3l.1 .2a2.91 2.91 0 0 1 .6 2.2h-.4l-.3-.5"/>
<path d="M393.9 197.3v1.9M395.9 191.9v13M398.7 182.1h1.2M399.8 194.6v15.5M399.9 187.7v1.1M399.9 188.8v26.2l.5 .5M399.9 188.8l.5 .4M399.9 182.1v5.6M400.4 187.2v2M400.4 189.2v26.3M400.4 185.3l28.6 .1zM400.4 187.2l-.5 .5"/>
<path d="M400.4 189.2h28.5M400.4 187.2h28.5M400.4 181.7l-.5 .4M400.4 181.7v5.5M400.4 181.7h28.5M428.9 187.2v2M428.9 189.2v26.3M428.9 187.2l.5 .5M428.9 181.7v5.5M428.9 181.7l.5 .4M429.4 186.7v2M429.4 186.7h6.4"/>
<path d="M429.4 181.9v4.8M429.4 181.9h12M429.4 188.8l-.5 .4M435.5 188.5v.6M435.5 189.3l.3 .7M435.5 188.9a3 3 0 0 0 2.9 2.5 3 3 0 0 0 3-2.5M435.5 187.9a3 3 0 0 1 2.9-2.5 3 3 0 0 1 3 2.5M435.5 187.9v1M435.5 188.9h5.9M435.5 187.9h5.9M435.6 187.5l-.1 .6M435.7 189.9a3.1 3.1 0 0 0 5.5 0"/>
<path d="M435.7 189.9h-6.3v25.5h12M435.7 188.9a2.75 2.75 0 0 0 2.7 2.2 2.75 2.75 0 0 0 2.8-2.2M435.7 187.9a2.75 2.75 0 0 1 2.7-2.3 2.75 2.75 0 0 1 2.8 2.3M435.8 186.8l-.3 .7M435.8 186.7a3.1 3.1 0 0 0-.1 3.2M435.8 186.7a3.1 3.1 0 0 1 5.3 0M435.9 186.6v.2M435.9 190v.2M435.9 186.6h.1M436 186.5h.1M436 186.5v.1M436 186.5h.2"/>
<path d="M436 190.2v.2M438.9 191.4v.1M439.4 185.4l.3 .1M439.7 185.5v.2M439.7 191.1v.2M440.4 186v.2M440.4 190.6v.2M441.1 186.7l.3 .8M441.1 186.7h.3M441.2 189.9h.2M441.4 187.9v1M441.4 187.5v1.8"/>
<path d="M441.4 186.7v.8M441.4 186.7a9 9 0 0 1 7.2 2.4l.3 1.1M441.4 189.9l7.5 .3M441.4 181.9a7.2 7.2 0 0 1 7.5 6.8M441.4 189.9v25.5M441.4 189.3l-.2 .6M441.4 181.9v4.8M441.4 189.3v.6M448.9 190.2v8.8a28.3 28.3 0 0 1-2 13.4l-.6 1.2M448.9 180.5v8.2M448.9 188.7v1.5M116.8 202.9a37.1 37.1 0 0 0 52.2 0"/>
<path d="M280.4 209.6h112.5M392.9 207.5l.8 .3M392.9 207.5l.4 2 .6 .6M392.9 207.5v2.6h6.9M393.7 207.8l.7 .5 .8 .2M393.7 207.8a2.87 2.87 0 0 0 .2 2.3M393.9 203.2a1.87 1.87 0 0 0 2 1.7M393.9 203.2l-.2 4.6M395.2 208.5l-.7 1.2-.6 .4M395.9 204.9v1.4l-.7 2.2M399.9 210l-.1 .1M400.4 215.5h28.5"/>
<path d="M429.4 215l-.5 .5M430.2 215.4h.1M446.3 213.6h.1M446.3 213.6a7.5 7.5 0 0 1-4.9 1.8M446.3 213.5h3.1M493.7 205.8a130.3 130.3 0 0 1-44.3 7.7"/>
<circle cx="394.2" cy="131.9" r="1.25"/>
<circle cx="408.7" cy="127.9" r="1.25"/>
<circle cx="142.9" cy="176.5" r="37"/>
<circle cx="142.9" cy="176.5" r="17.5"/>
<circle cx="142.9" cy="176.5" r="29.3"/>
</g>
<g font-size="6.9" fill="#191924">
<text x="415" y="389.8">iWBMS with 400kHz 1deg TX</text>
<text x="507" y="408.7">12004-4-ABDB-F400</text>
<text x="570" y="408.7">4</text>
</g>
<text font-size="5.5" fill="#191924" x="415.3" y="395.6">WBMS</text>
<g font-size="4.2" fill="#191924">
<text x="375.5" y="88.3">6,75in</text>
<text x="456.7" y="88.3">6,14in</text>
<text x="374.2" y="93.2">172mm</text>
<text x="455.4" y="93.2">156mm</text>
<text x="206.5" y="125.5">70mm</text>
<text x="206.6" y="120.6">2,76in</text>
<text x="318.1" y="124.2" transform="rotate(-90 318.1 124.2)">2,76in</text>
<text x="323" y="124.3" transform="rotate(-90 323 124.3)">70mm</text>
<text x="433" y="130.6">2,99in</text>
<text x="474.1" y="130.6">3,15in</text>
<text x="432.9" y="135.6">76mm</text>
<text x="473.9" y="135.6">80mm</text>
<text x="512.1" y="143.8" transform="rotate(-90 512.1 143.8)">5,88in</text>
<text x="517" y="145.1" transform="rotate(-90 517 145.1)">149mm</text>
<text x="72.1" y="152.1">0,12in</text>
<text x="206.2" y="153.8">3,12in</text>
<text x="73.2" y="157">3mm</text>
<text x="206.1" y="158.8">79mm</text>
<text x="440.4" y="227.6">12mm</text>
<text x="440.5" y="222.7">0,45in</text>
</g>
<g font-size="4.1" fill="#191924">
<text x="416.3" y="364.3">-</text>
<text x="416.2" y="372.9">-</text>
<text x="415.9" y="380.6">Units in mm/inches</text>
<text x="481.8" y="381.1">-</text>
<text x="454" y="407.9">1:5</text>
<text x="468.8" y="407.9">A2</text>
<text x="482.7" y="408">Production</text>
<text x="557.6" y="408.2">2 of2</text>
</g>
<g font-size="2.7" fill="#191924">
<text x="416.3" y="360.6">Material:</text>
<text x="416.3" y="368.6">Surface finish:</text>
<text x="416.3" y="376.6">General tolerance:</text>
<text x="480.7" y="376.5">Weight (g):</text>
<text x="414.9" y="402.5">Projection:</text>
<text x="451.1" y="402.5">Scale:</text>
<text x="465.1" y="402.5">Format:</text>
<text x="480.1" y="402.5">Status.:</text>
<text x="504.1" y="402.5">Drawing no.:</text>
<text x="569.1" y="402.5">Revision P/D:</text>
</g>
<g font-size="2.5">
<text x="21.6" y="8.2">1</text>
<text x="71.2" y="8.2">2</text>
<text x="121.2" y="8.2">3</text>
<text x="171.2" y="8.2">4</text>
<text x="221.2" y="8.2">5</text>
<text x="271.2" y="8.2">6</text>
<text x="321.2" y="8.2">7</text>
<text x="371.2" y="8.2">8</text>
<text x="421.2" y="8.2">9</text>
<text x="470.5" y="8.2">10</text>
<text x="520.8" y="8.2">11</text>
<text x="570.3" y="8.2">12</text>
<text x="6.7" y="35.7">A</text>
<text x="585.7" y="35.7">A</text>
<text x="6.7" y="85.7">B</text>
<text x="585.7" y="85.7">B</text>
<text x="6.7" y="135.7">C</text>
<text x="585.7" y="135.7">C</text>
<text x="6.7" y="185.7">D</text>
<text x="585.7" y="185.7">D</text>
<text x="6.7" y="235.7">E</text>
<text x="585.7" y="235.7">E</text>
<text x="6.7" y="285.7">F</text>
<text x="585.7" y="285.7">F</text>
<text x="6.7" y="335.7">G</text>
<text x="585.2" y="336">G</text>
<text x="6.7" y="385.7">H</text>
<text x="585.8" y="384.1">H</text>
<text x="21.6" y="413.2">1</text>
<text x="71.2" y="413.2">2</text>
<text x="121.2" y="413.2">3</text>
<text x="171.2" y="413.2">4</text>
<text x="221.2" y="413.2">5</text>
<text x="271.2" y="413.2">6</text>
<text x="321.2" y="413.2">7</text>
<text x="371.2" y="413.2">8</text>
<text x="419.6" y="413.2">9</text>
<text x="469" y="413.2">10</text>
<text x="519.2" y="413.2">11</text>
<text x="568.8" y="413.2">12</text>
</g>
</svg>
